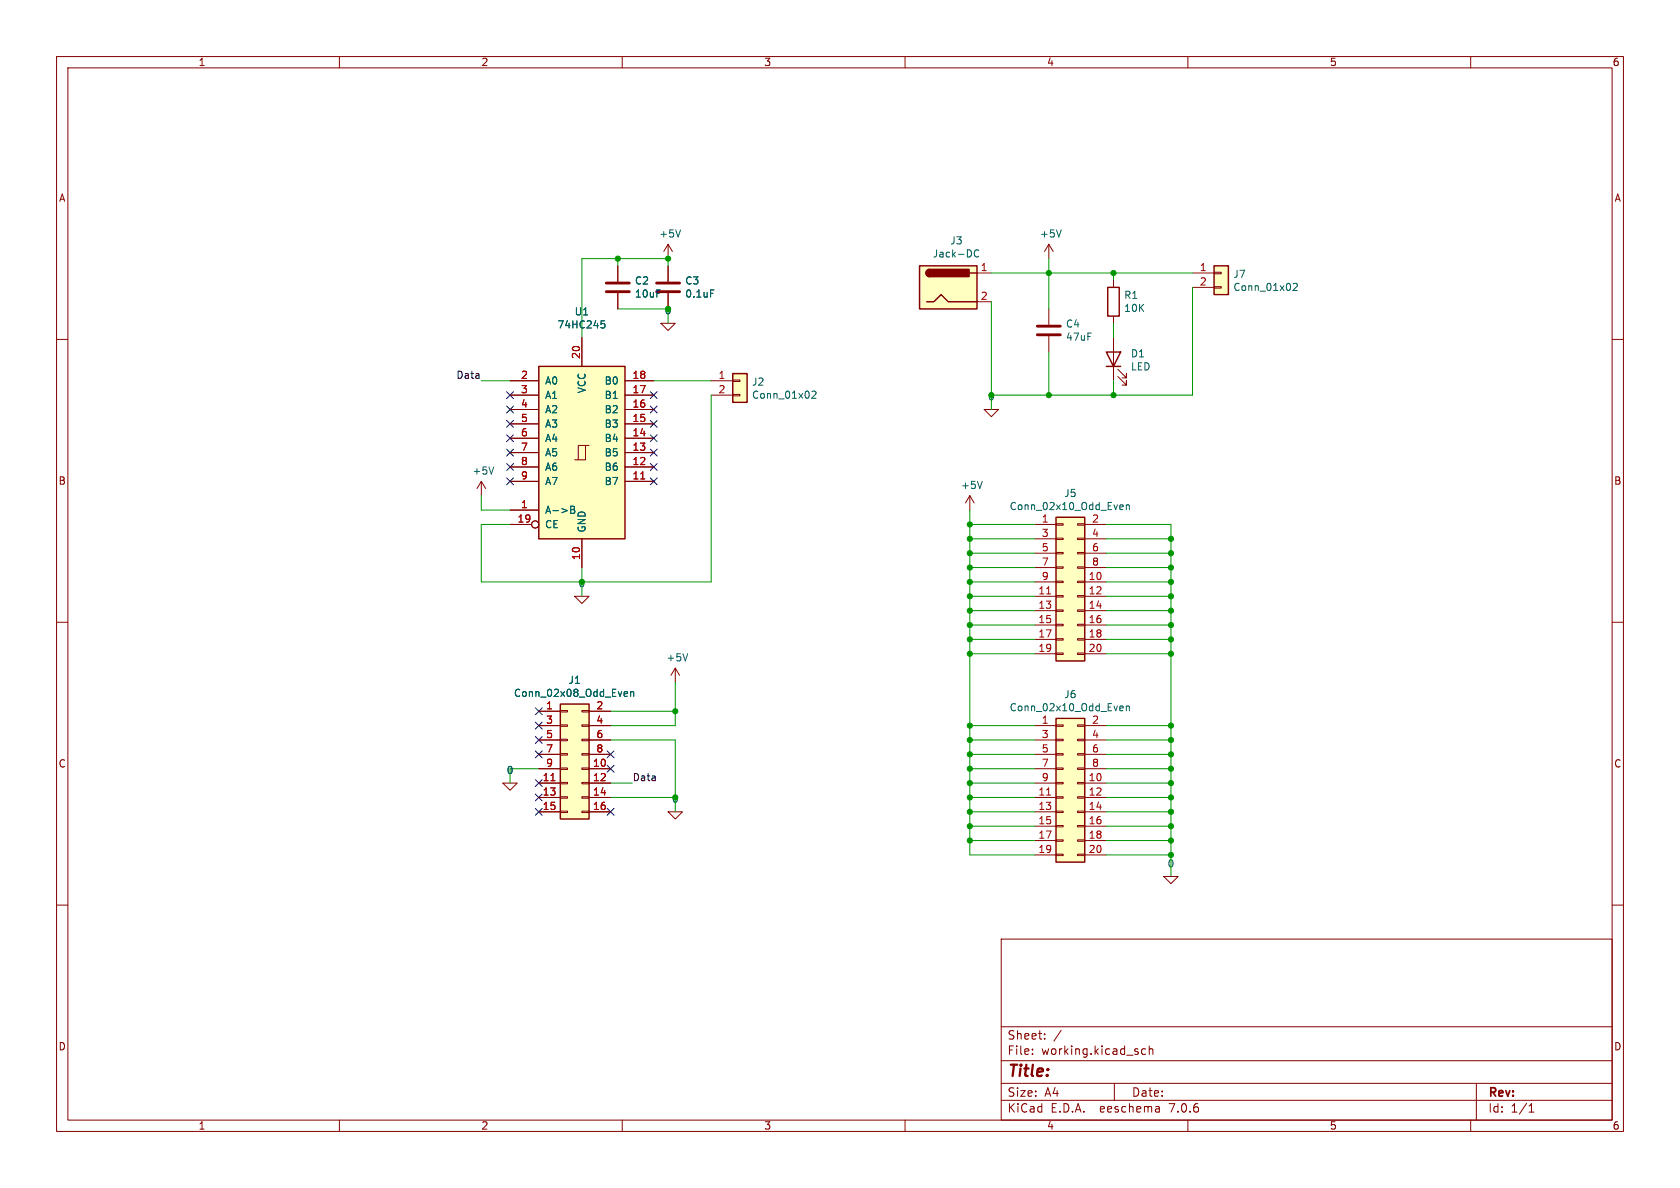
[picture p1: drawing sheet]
<svg xmlns="http://www.w3.org/2000/svg" width="297mm" height="210mm" viewBox="0 0 297 210" stroke-linecap="round" stroke-linejoin="round" font-family="sans-serif">
<g fill="none" stroke="#840000" stroke-width=".18">
<path d="M10 10h277v190h-277zM12 12h273v186h-273zM60 10v2M110 10v2M160 10v2M210 10v2M260 10v2M10 60h2M102.9 59.7v5.1M109.2 47v2.8M109.2 51.8v2.8M116.8 57.2h2.6l-1.3 1.2z"/>
<path d="M118.1 43.2l-.8 1.3M118.1 43.2v2.5M118.1 47v2.8M118.1 51.8v2.8M118.1 43.2l.8 1.3M172.7 48.3h2.6M172.7 53.3h2.6M185.4 43.2v2.5M185.4 54.6v2.8M185.4 59.4v2.8M185.4 43.2l-.7 1.3M185.4 43.2l.8 1.3"/>
<path d="M196.8 49.5v1.3M196.8 55.9v1.3M196.8 59.7v7.6M210.8 48.3h3.8M210.8 50.8h3.8M214.6 50.7h1.3v.2h-1.3zM214.6 48.1h1.3v.3h-1.3zM285 60h2M90.2 67.3h5M90.2 69.9h5M90.2 77.5h5M90.2 74.9h5"/>
<path d="M90.2 72.4h5M103.5 78.7h-1.3v2.6M104.1 78.7h-.6v2.6h-1.9M110.5 67.3h5.1M110.5 69.9h5.1M110.5 77.5h5.1M110.5 74.9h5.1M110.5 72.4h5.1M125.7 67.3h3.8M125.7 69.9h3.8M129.5 69.7h1.3v.3h-1.3zM129.5 67.2h1.3v.2h-1.3z"/>
<path d="M174 72.4h2.5l-1.2 1.3zM197.6 66.5l1.5 1.6v-.8v.8h-.7M197.6 65.3l1.5 1.5v-.8v.8h-.7M85.1 85.1l-.8 1.3M85.1 85.1v2.5M85.1 85.1l.8 1.3M90.2 90.2h5M90.2 85.1h5M90.2 82.6h5M90.2 80h5M90.2 92.7h3.8M102.9 95.3v5"/>
<path d="M110.5 85.1h5.1M110.5 82.6h5.1M110.5 80h5.1M171.4 87.6l-.7 1.3M171.4 87.6v2.6M171.4 87.6l.8 1.3M182.9 92.7h3.8M182.9 95.3h3.8M182.9 97.8h3.8M186.7 97.7h1.3v.2h-1.3zM186.7 95.1h1.3v.3h-1.3zM186.7 92.6h1.3v.2h-1.3z"/>
<path d="M190.5 97.7h1.3v.2h-1.3zM190.5 95.1h1.3v.3h-1.3zM190.5 92.6h1.3v.2h-1.3zM191.8 92.7h3.8M191.8 95.3h3.8M191.8 97.8h3.8M10 110h2M101.6 105.4h2.5l-1.2 1.3zM119.4 118.1l-.8 1.3M119.4 118.1v2.6M119.4 118.1l.7 1.3M182.9 102.9h3.8"/>
<path d="M182.9 105.4h3.8M182.9 108h3.8M182.9 110.5h3.8M182.9 113h3.8M182.9 115.6h3.8M182.9 100.3h3.8M186.7 115.4h1.3v.3h-1.3zM186.7 112.9h1.3v.3h-1.3zM186.7 110.4h1.3v.2h-1.3zM186.7 107.8h1.3v.3h-1.3zM186.7 105.3h1.3v.2h-1.3zM186.7 102.7h1.3v.3h-1.3z"/>
<path d="M186.7 100.2h1.3v.3h-1.3zM190.5 115.4h1.3v.3h-1.3zM190.5 112.9h1.3v.3h-1.3zM190.5 110.4h1.3v.2h-1.3zM190.5 107.8h1.3v.3h-1.3zM190.5 105.3h1.3v.2h-1.3zM190.5 102.7h1.3v.3h-1.3zM190.5 100.2h1.3v.3h-1.3zM191.8 102.9h3.8M191.8 105.4h3.8M191.8 108h3.8M191.8 110.5h3.8"/>
<path d="M191.8 113h3.8M191.8 115.6h3.8M191.8 100.3h3.8M285 110h2M88.9 138.4h2.5l-1.2 1.3zM95.2 128.3h3.9M95.2 138.4h3.9M95.2 130.8h3.9M95.2 133.4h3.9M95.2 135.9h3.9M95.2 125.7h3.9M99.1 138.3h1.2v.3h-1.2z"/>
<path d="M99.1 135.8h1.2v.2h-1.2zM99.1 133.2h1.2v.3h-1.2zM99.1 130.7h1.2v.2h-1.2zM99.1 128.1h1.2v.3h-1.2zM99.1 125.6h1.2v.3h-1.2zM102.9 138.3h1.2v.3h-1.2zM102.9 135.8h1.2v.2h-1.2zM102.9 133.2h1.2v.3h-1.2zM102.9 130.7h1.2v.2h-1.2zM102.9 128.1h1.2v.3h-1.2zM102.9 125.6h1.2v.3h-1.2zM104.1 128.3h3.8"/>
<path d="M104.1 138.4h3.8M104.1 130.8h3.8M104.1 133.4h3.8M104.1 135.9h3.8M104.1 125.7h3.8M182.9 128.3h3.8M182.9 138.4h3.8M182.9 130.8h3.8M182.9 133.4h3.8M182.9 135.9h3.8M186.7 138.3h1.3v.3h-1.3zM186.7 135.8h1.3v.2h-1.3z"/>
<path d="M186.7 133.2h1.3v.3h-1.3zM186.7 130.7h1.3v.2h-1.3zM186.7 128.1h1.3v.3h-1.3zM190.5 138.3h1.3v.3h-1.3zM190.5 135.8h1.3v.2h-1.3zM190.5 133.2h1.3v.3h-1.3zM190.5 130.7h1.3v.2h-1.3zM190.5 128.1h1.3v.3h-1.3zM191.8 128.3h3.8M191.8 138.4h3.8M191.8 130.8h3.8M191.8 133.4h3.8"/>
<path d="M191.8 135.9h3.8M10 160h2M95.2 141h3.9M95.2 143.5h3.9M99.1 143.4h1.2v.2h-1.2zM99.1 140.8h1.2v.3h-1.2zM102.9 143.4h1.2v.2h-1.2zM102.9 140.8h1.2v.3h-1.2zM104.1 141h3.8M104.1 143.5h3.8M118.1 143.5h2.5l-1.2 1.3zM182.9 141h3.8"/>
<path d="M182.9 143.5h3.8M182.9 146.1h3.8M182.9 148.6h3.8M182.9 151.1h3.8M186.7 151h1.3v.3h-1.3zM186.7 148.5h1.3v.2h-1.3zM186.7 145.9h1.3v.3h-1.3zM186.7 143.4h1.3v.2h-1.3zM186.7 140.8h1.3v.3h-1.3zM190.5 151h1.3v.3h-1.3zM190.5 148.5h1.3v.2h-1.3zM190.5 145.9h1.3v.3h-1.3z"/>
<path d="M190.5 143.4h1.3v.2h-1.3zM190.5 140.8h1.3v.3h-1.3zM191.8 141h3.8M191.8 143.5h3.8M191.8 146.1h3.8M191.8 148.6h3.8M191.8 151.1h3.8M205.7 154.9h2.6l-1.3 1.3zM285 160h2M177 166h108v32h-108zM60 198v2M110 198v2"/>
<path d="M160 198v2M177 194.5h108M177 191.5h108M177 187.5h108M177 181.5h108M182.5 186.3v.1M182.5 185.5v.1M184.7 183.6v.1M184.7 182.8v.1M187.6 182.1l-1.3 2M197 191.5v3M202.5 185.5l-.4-.1-.3 .3v.4l.2 .2h.5"/>
<path d="M203.2 185.5l.2-.1 .3 .1 .1 .9M203.2 184.9v1.5M204.9 195.7l.1 .9M205 196.5l-.2 .1M205 196h-.2M210 198v2M260 198v2M261 191.5v6.5M270.3 196.6h.9M270.3 195.5l.4-.4v1.5"/>
<circle cx="94.6" cy="92.7" r=".63"/>
</g>
<g fill="#ffffc2" stroke="#ffffc2" stroke-width=".18">
<path d="M129.5 66h2.6v5.1h-2.6z"/>
<path d="M162.6 47h10.1v7.6h-10.1z"/>
<path d="M186.7 127h5.1v25.4h-5.1z"/>
<path d="M95.2 64.8h15.3v30.5h-15.3z"/>
<path d="M99.1 124.5h5v20.3h-5z"/>
<path d="M214.6 47h2.6v5.1h-2.6z"/>
<path d="M186.7 91.4h5.1v25.4h-5.1z"/>
</g>
<g fill="none" stroke="#840000" stroke-width=".25">
<path d="M162.6 47h10.1v7.6h-10.1zM163.8 53.3h1.3l1.3-1.2 1.2 1.2h5.1M164.3 47.6a.64 .64 0 0 0-.6 .7 .64 .64 0 0 0 .6 .6M171.4 48.3h1.3M195.8 50.8h2.1v5.1h-2.1zM214.6 47h2.6v5.1h-2.6zM95.2 64.8h15.3v30.5h-15.3zM129.5 66h2.6v5.1h-2.6zM195.6 62.2h2.5l-1.3 2.6zM195.6 64.8h2.5M186.7 91.4h5.1v25.4h-5.1zM99.1 124.5h5v20.3h-5z"/>
<path d="M186.7 127h5.1v25.4h-5.1z"/>
</g>
<g fill="none" stroke="#006464" stroke-width=".18">
<path d="M106.3 56.7h.6M106.4 57.2h.3l.3 .2-.2 .5-.4 .1M120.3 40.6l-.4 1.3M125.6 51.3h.6M173 44.3a.6 .6 0 0 0-.8 .4 .6 .6 0 0 0 .6 .7l.2-.1M187.6 40.6l-.4 1.3M228.6 50.2l.5-.1 .3 .3-.8 1h.8M143.5 69.3l.5-.2 .3 .4-.8 .9h.8M87.3 82.5l-.4 1.3M100.9 89.5h.4l.3 .2-.3 .4 .3 .1v.3l-.2 .2h-.5zM100.9 90.1h.4M173.6 85.1l-.4 1.3"/>
<path d="M198.1 89.2l.4 .1 .1 .2-.6 .2M198.5 90l-.4 .1M199.1 89.2v.9M199.1 89.4l.2-.2 .3 .1 .1 .8M121.6 115.6l-.4 1.2M110.5 122.3h.4v.3l-.6 .1M110.9 123l-.4 .1M111.5 122.4l.2-.1h.3v.8M111.5 122.3v.8M198.1 124.8l.4 .1 .1 .2-.6 .1M198.5 125.6h-.4M199.1 124.9l.2-.1 .3 .1 .1 .7"/>
<path d="M199.1 124.8v.8"/>
</g>
<path d="M107.2 51.6h4.1M107.2 50h4.1M116.1 51.6h4M116.1 50h4M183.4 59.2h4.1M183.4 57.7h4.1" fill="none" stroke="#840000" stroke-width=".51"/>
<g fill="#840000" stroke="#840000" stroke-width=".25">
<path d="M163.9 47.8l.4-.2v1.3a.64 .64 0 0 1-.5-.4 .64 .64 0 0 1 .1-.7z"/>
<path d="M164.3 47.6h7v1.3h-7z"/>
</g>
<path d="M113.3 84.7h.7M185 105h.8M97.4 138h.7M185 140.6h.8" fill="none" stroke="#a90000" stroke-width=".18"/>
<g fill="none" stroke="#009600" stroke-width=".18">
<path d="M109.2 54.6h8.9v2.6M109.2 45.7v1.3M118.1 47v-1.3h-15.2v14M175.3 53.3v19.1M175.3 48.3h35.5M185.4 45.7v8.9M196.8 48.3v1.2M196.8 57.2v2.5M210.8 50.8v19.1h-35.5M85.1 67.3h5.1M115.6 67.3h10.1M125.7 69.9v33h-40.6v-10.2h5.1"/>
<path d="M185.4 62.2v7.7M196.8 67.3v2.6M85.1 87.6v2.6h5.1M171.4 90.2v60.9h11.5M171.4 92.7h11.5M171.4 95.3h11.5M171.4 97.8h11.5M195.6 92.7h11.4v62.2M195.6 95.3h11.4M195.6 97.8h11.4M102.9 100.3v5.1M171.4 115.6h11.5"/>
<path d="M171.4 100.3h11.5M171.4 102.9h11.5M171.4 110.5h11.5M171.4 108h11.5M171.4 113h11.5M171.4 105.4h11.5M195.6 115.6h11.4M195.6 100.3h11.4M195.6 102.9h11.4M195.6 110.5h11.4M195.6 108h11.4M195.6 113h11.4"/>
<path d="M195.6 105.4h11.4M95.2 135.9h-5v2.5M107.9 138.4h3.9M107.9 125.7h11.5M107.9 130.8h11.5v12.7M119.4 120.7v7.6h-11.5M171.4 135.9h11.5M171.4 133.4h11.5M171.4 138.4h11.5M171.4 130.8h11.5M171.4 128.3h11.5M195.6 135.9h11.4"/>
<path d="M195.6 133.4h11.4M195.6 138.4h11.4M195.6 130.8h11.4M195.6 128.3h11.4M107.9 141h11.5M171.4 148.6h11.5M171.4 146.1h11.5M171.4 141h11.5M171.4 143.5h11.5M195.6 148.6h11.4M195.6 151.1h11.4M195.6 146.1h11.4"/>
<path d="M195.6 141h11.4M195.6 143.5h11.4"/>
</g>
<g fill="none" stroke="#000084" stroke-width=".18">
<path d="M89.6 79.4l1.2 1.2M89.6 76.9l1.2 1.2M89.6 71.8l1.2 1.2M89.6 69.2l1.2 1.3M89.6 74.3l1.2 1.2M90.8 79.4l-1.2 1.2M90.8 76.9l-1.2 1.2M90.8 71.8l-1.2 1.2M90.8 69.2l-1.2 1.3M90.8 74.3l-1.2 1.2M115 74.3l1.2 1.2M115 71.8l1.2 1.2"/>
<path d="M115 79.4l1.2 1.2M115 69.2l1.2 1.3M115 76.9l1.2 1.2M116.2 74.3l-1.2 1.2M116.2 71.8l-1.2 1.2M116.2 79.4l-1.2 1.2M116.2 69.2l-1.2 1.3M116.2 76.9l-1.2 1.2M89.6 81.9l1.2 1.3M89.6 84.5l1.2 1.2M90.8 81.9l-1.2 1.3M90.8 84.5l-1.2 1.2"/>
<path d="M115 81.9l1.2 1.3M115 84.5l1.2 1.2M116.2 81.9l-1.2 1.3M116.2 84.5l-1.2 1.2M94.6 125.1l1.3 1.2M94.6 127.7l1.3 1.2M94.6 137.8l1.3 1.2M94.6 132.7l1.3 1.3M94.6 130.2l1.3 1.2M95.9 125.1l-1.3 1.2M95.9 127.7l-1.3 1.2M95.9 137.8l-1.3 1.2"/>
<path d="M95.9 132.7l-1.3 1.3M95.9 130.2l-1.3 1.2M107.3 135.3l1.3 1.2M107.3 132.7l1.3 1.3M108.6 135.3l-1.3 1.2M108.6 132.7l-1.3 1.3M94.6 140.4l1.3 1.2M94.6 142.9l1.3 1.2M95.9 140.4l-1.3 1.2M95.9 142.9l-1.3 1.2M107.3 142.9l1.3 1.2M108.6 142.9l-1.3 1.2"/>
</g>
<g fill="#009600" stroke="#009600" stroke-width=".18">
<circle cx="207" cy="143.5" r=".46"/>
<circle cx="207" cy="141" r=".46"/>
<circle cx="207" cy="138.4" r=".46"/>
<circle cx="171.4" cy="148.6" r=".46"/>
<circle cx="171.4" cy="146.1" r=".46"/>
<circle cx="207" cy="135.9" r=".46"/>
<circle cx="207" cy="133.4" r=".46"/>
<circle cx="207" cy="148.6" r=".46"/>
<circle cx="207" cy="146.1" r=".46"/>
<circle cx="207" cy="151.1" r=".46"/>
<circle cx="171.4" cy="141" r=".46"/>
<circle cx="171.4" cy="143.5" r=".46"/>
<circle cx="171.4" cy="133.4" r=".46"/>
<circle cx="171.4" cy="130.8" r=".46"/>
<circle cx="171.4" cy="128.3" r=".46"/>
<circle cx="171.4" cy="135.9" r=".46"/>
<circle cx="171.4" cy="138.4" r=".46"/>
<circle cx="171.4" cy="100.3" r=".46"/>
<circle cx="196.8" cy="69.9" r=".46"/>
<circle cx="185.4" cy="69.9" r=".46"/>
<circle cx="185.4" cy="48.3" r=".46"/>
<circle cx="196.8" cy="48.3" r=".46"/>
<circle cx="171.4" cy="105.4" r=".46"/>
<circle cx="171.4" cy="102.9" r=".46"/>
<circle cx="119.4" cy="125.7" r=".46"/>
<circle cx="171.4" cy="92.7" r=".46"/>
<circle cx="171.4" cy="97.8" r=".46"/>
<circle cx="171.4" cy="95.3" r=".46"/>
<circle cx="171.4" cy="115.6" r=".46"/>
<circle cx="171.4" cy="110.5" r=".46"/>
<circle cx="171.4" cy="108" r=".46"/>
<circle cx="171.4" cy="113" r=".46"/>
<circle cx="109.2" cy="45.7" r=".46"/>
<circle cx="118.1" cy="45.7" r=".46"/>
<circle cx="207" cy="115.6" r=".46"/>
<circle cx="207" cy="110.5" r=".46"/>
<circle cx="207" cy="113" r=".46"/>
<circle cx="207" cy="97.8" r=".46"/>
<circle cx="207" cy="102.9" r=".46"/>
<circle cx="207" cy="100.3" r=".46"/>
<circle cx="207" cy="128.3" r=".46"/>
<circle cx="207" cy="130.8" r=".46"/>
<circle cx="207" cy="95.3" r=".46"/>
<circle cx="207" cy="105.4" r=".46"/>
<circle cx="207" cy="108" r=".46"/>
</g>
<text font-size="2.8" fill="#840000" x="178" y="190.9">Title:</text>
<g font-size="2.1" fill="#840000">
<text x="178" y="184">Sheet:</text>
<text x="178" y="186.7">File:</text>
<text x="184.1" y="186.7">working.kicad_sch</text>
<text x="178" y="196.9">KiCad</text>
<text x="178" y="194.1">Size:</text>
<text x="184.7" y="194.1">A4</text>
<text x="185.7" y="196.9">E.D.A.</text>
<text x="194.6" y="196.9">eeschema</text>
<text x="200" y="194.1">Date:</text>
<text x="207" y="196.9">7.0.6</text>
<text x="263" y="194.3">Rev:</text>
<text x="263" y="196.9">Id:</text>
<text x="267.1" y="196.9">1/1</text>
</g>
<g font-size="1.8" fill="#840000">
<text x="35" y="11.9">1</text>
<text x="85" y="11.9">2</text>
<text x="135" y="11.9">3</text>
<text x="185" y="11.9">4</text>
<text x="235" y="11.9">5</text>
<text x="285" y="11.9">6</text>
<text x="10.3" y="35.9">A</text>
<text x="285.3" y="35.9">A</text>
<text x="10.3" y="85.9">B</text>
<text x="285.3" y="85.9">B</text>
<text x="10.3" y="135.9">C</text>
<text x="285.3" y="135.9">C</text>
<text x="10.3" y="185.9">D</text>
<text x="285.3" y="185.9">D</text>
<text x="35" y="199.9">1</text>
<text x="85" y="199.9">2</text>
<text x="135" y="199.9">3</text>
<text x="185" y="199.9">4</text>
<text x="235" y="199.9">5</text>
<text x="285" y="199.9">6</text>
</g>
<g font-size="1.8" fill="#006464">
<text x="116.5" y="42.2">+5V</text>
<text x="164.8" y="45.7">Jack-DC</text>
<text x="167.9" y="43.4">J3</text>
<text x="183.8" y="42.2">+5V</text>
<text x="112.2" y="50.5">C2</text>
<text x="112.2" y="52.8">10uF</text>
<text x="121" y="50.5">C3</text>
<text x="121" y="52.8">0.1uF</text>
<text x="198.6" y="53">R1</text>
<text x="217.9" y="49.3">J7</text>
<text x="217.9" y="51.6">Conn_01x02</text>
<text x="98.4" y="58.3">74HC245</text>
<text x="101.5" y="56">U1</text>
<text x="188.4" y="58.1">C4</text>
<text x="198.6" y="55.3">10K</text>
<text x="188.4" y="60.4">47uF</text>
<text x="199.8" y="63.4">D1</text>
<text x="199.8" y="65.7">LED</text>
<text x="96.3" y="68.2">A0</text>
<text x="96.3" y="70.7">A1</text>
<text x="103.7" y="69.6" transform="rotate(-90 103.7 69.6)">VCC</text>
<text x="106.8" y="70.7">B1</text>
<text x="106.8" y="68.2">B0</text>
<text x="132.9" y="68.4">J2</text>
<text x="132.9" y="70.7">Conn_01x02</text>
<text x="96.3" y="73.3">A2</text>
<text x="96.3" y="75.8">A3</text>
<text x="106.8" y="75.8">B3</text>
<text x="106.8" y="73.3">B2</text>
<text x="96.3" y="78.3">A4</text>
<text x="96.3" y="80.9">A5</text>
<text x="96.3" y="83.4">A6</text>
<text x="106.8" y="83.4">B6</text>
<text x="106.8" y="80.9">B5</text>
<text x="106.8" y="78.3">B4</text>
<text x="83.4" y="84.1">+5V</text>
<text x="96.3" y="86">A7</text>
<text x="106.8" y="86">B7</text>
<text x="169.8" y="86.6">+5V</text>
<text x="188" y="88.1">J5</text>
<text x="96.3" y="91">A-&gt;B</text>
<text x="96.3" y="93.6">CE</text>
<text x="103.7" y="94.2" transform="rotate(-90 103.7 94.2)">GND</text>
<text x="178.4" y="90.4">Conn_02x10_Odd_Even</text>
<text x="117.7" y="117.1">+5V</text>
<text x="90.8" y="123.4">Conn_02x08_Odd_Even</text>
<text x="100.4" y="121.1">J1</text>
<text x="178.4" y="125.9">Conn_02x10_Odd_Even</text>
<text x="188" y="123.6">J6</text>
<text x="89.5" y="137">0</text>
<text x="206.3" y="153.5">0</text>
</g>
<g font-size="1.8" fill="#a90000">
<text x="173.3" y="48">1</text>
<text x="173.3" y="53.1">2</text>
<text x="212" y="48">1</text>
<text x="212" y="50.5">2</text>
<text x="102.6" y="63.5" transform="rotate(-90 102.6 63.5)">20</text>
<text x="92" y="67.1">2</text>
<text x="92" y="69.6">3</text>
<text x="111.7" y="69.6">17</text>
<text x="111.7" y="67.1">18</text>
<text x="126.9" y="67.1">1</text>
<text x="126.9" y="69.6">2</text>
<text x="92" y="72.1">4</text>
<text x="92" y="74.7">5</text>
<text x="92" y="77.2">6</text>
<text x="111.7" y="77.2">14</text>
<text x="111.7" y="74.7">15</text>
<text x="111.7" y="72.1">16</text>
<text x="92" y="79.8">7</text>
<text x="92" y="82.3">8</text>
<text x="111.7" y="82.3">12</text>
<text x="111.7" y="79.8">13</text>
<text x="92" y="89.9">1</text>
<text x="92" y="84.8">9</text>
<text x="111.7" y="84.8">11</text>
<text x="91.4" y="92.5">19</text>
<text x="184.1" y="92.5">1</text>
<text x="184.1" y="95">3</text>
<text x="193" y="92.5">2</text>
<text x="193" y="95">4</text>
<text x="102.6" y="99.1" transform="rotate(-90 102.6 99.1)">10</text>
<text x="184.1" y="97.5">5</text>
<text x="184.1" y="100.1">7</text>
<text x="193" y="97.5">6</text>
<text x="193" y="100.1">8</text>
<text x="183.5" y="105.2">11</text>
<text x="183.5" y="107.7">13</text>
<text x="184.1" y="102.6">9</text>
<text x="192.4" y="102.6">10</text>
<text x="192.4" y="105.2">12</text>
<text x="192.4" y="107.7">14</text>
<text x="183.5" y="110.2">15</text>
<text x="183.5" y="112.8">17</text>
<text x="192.4" y="110.2">16</text>
<text x="192.4" y="112.8">18</text>
<text x="183.5" y="115.3">19</text>
<text x="192.4" y="115.3">20</text>
<text x="96.4" y="125.5">1</text>
<text x="105.3" y="125.5">2</text>
<text x="96.4" y="128">3</text>
<text x="96.4" y="130.6">5</text>
<text x="105.3" y="128">4</text>
<text x="105.3" y="130.6">6</text>
<text x="184.1" y="128">1</text>
<text x="184.1" y="130.6">3</text>
<text x="193" y="128">2</text>
<text x="193" y="130.6">4</text>
<text x="96.4" y="133.1">7</text>
<text x="96.4" y="135.6">9</text>
<text x="104.7" y="135.6">10</text>
<text x="105.3" y="133.1">8</text>
<text x="184.1" y="133.1">5</text>
<text x="184.1" y="135.6">7</text>
<text x="193" y="133.1">6</text>
<text x="193" y="135.6">8</text>
<text x="95.8" y="138.2">11</text>
<text x="95.8" y="140.7">13</text>
<text x="95.8" y="143.3">15</text>
<text x="104.7" y="138.2">12</text>
<text x="104.7" y="140.7">14</text>
<text x="104.7" y="143.3">16</text>
<text x="183.5" y="140.7">11</text>
<text x="183.5" y="143.3">13</text>
<text x="184.1" y="138.2">9</text>
<text x="192.4" y="138.2">10</text>
<text x="192.4" y="140.7">12</text>
<text x="192.4" y="143.3">14</text>
<text x="183.5" y="145.8">15</text>
<text x="183.5" y="148.3">17</text>
<text x="192.4" y="145.8">16</text>
<text x="192.4" y="148.3">18</text>
<text x="183.5" y="150.9">19</text>
<text x="192.4" y="150.9">20</text>
</g>
<g font-size="1.8" fill="#009600">
<text x="117.4" y="55.8">0</text>
<text x="174.6" y="71">0</text>
<text x="102.2" y="104">0</text>
<text x="118.7" y="142.1">0</text>
</g>
<g font-size="1.8" fill="#0f0f0f">
<text x="80.6" y="67">Data</text>
<text x="111.8" y="138.2">Data</text>
</g>
</svg>
